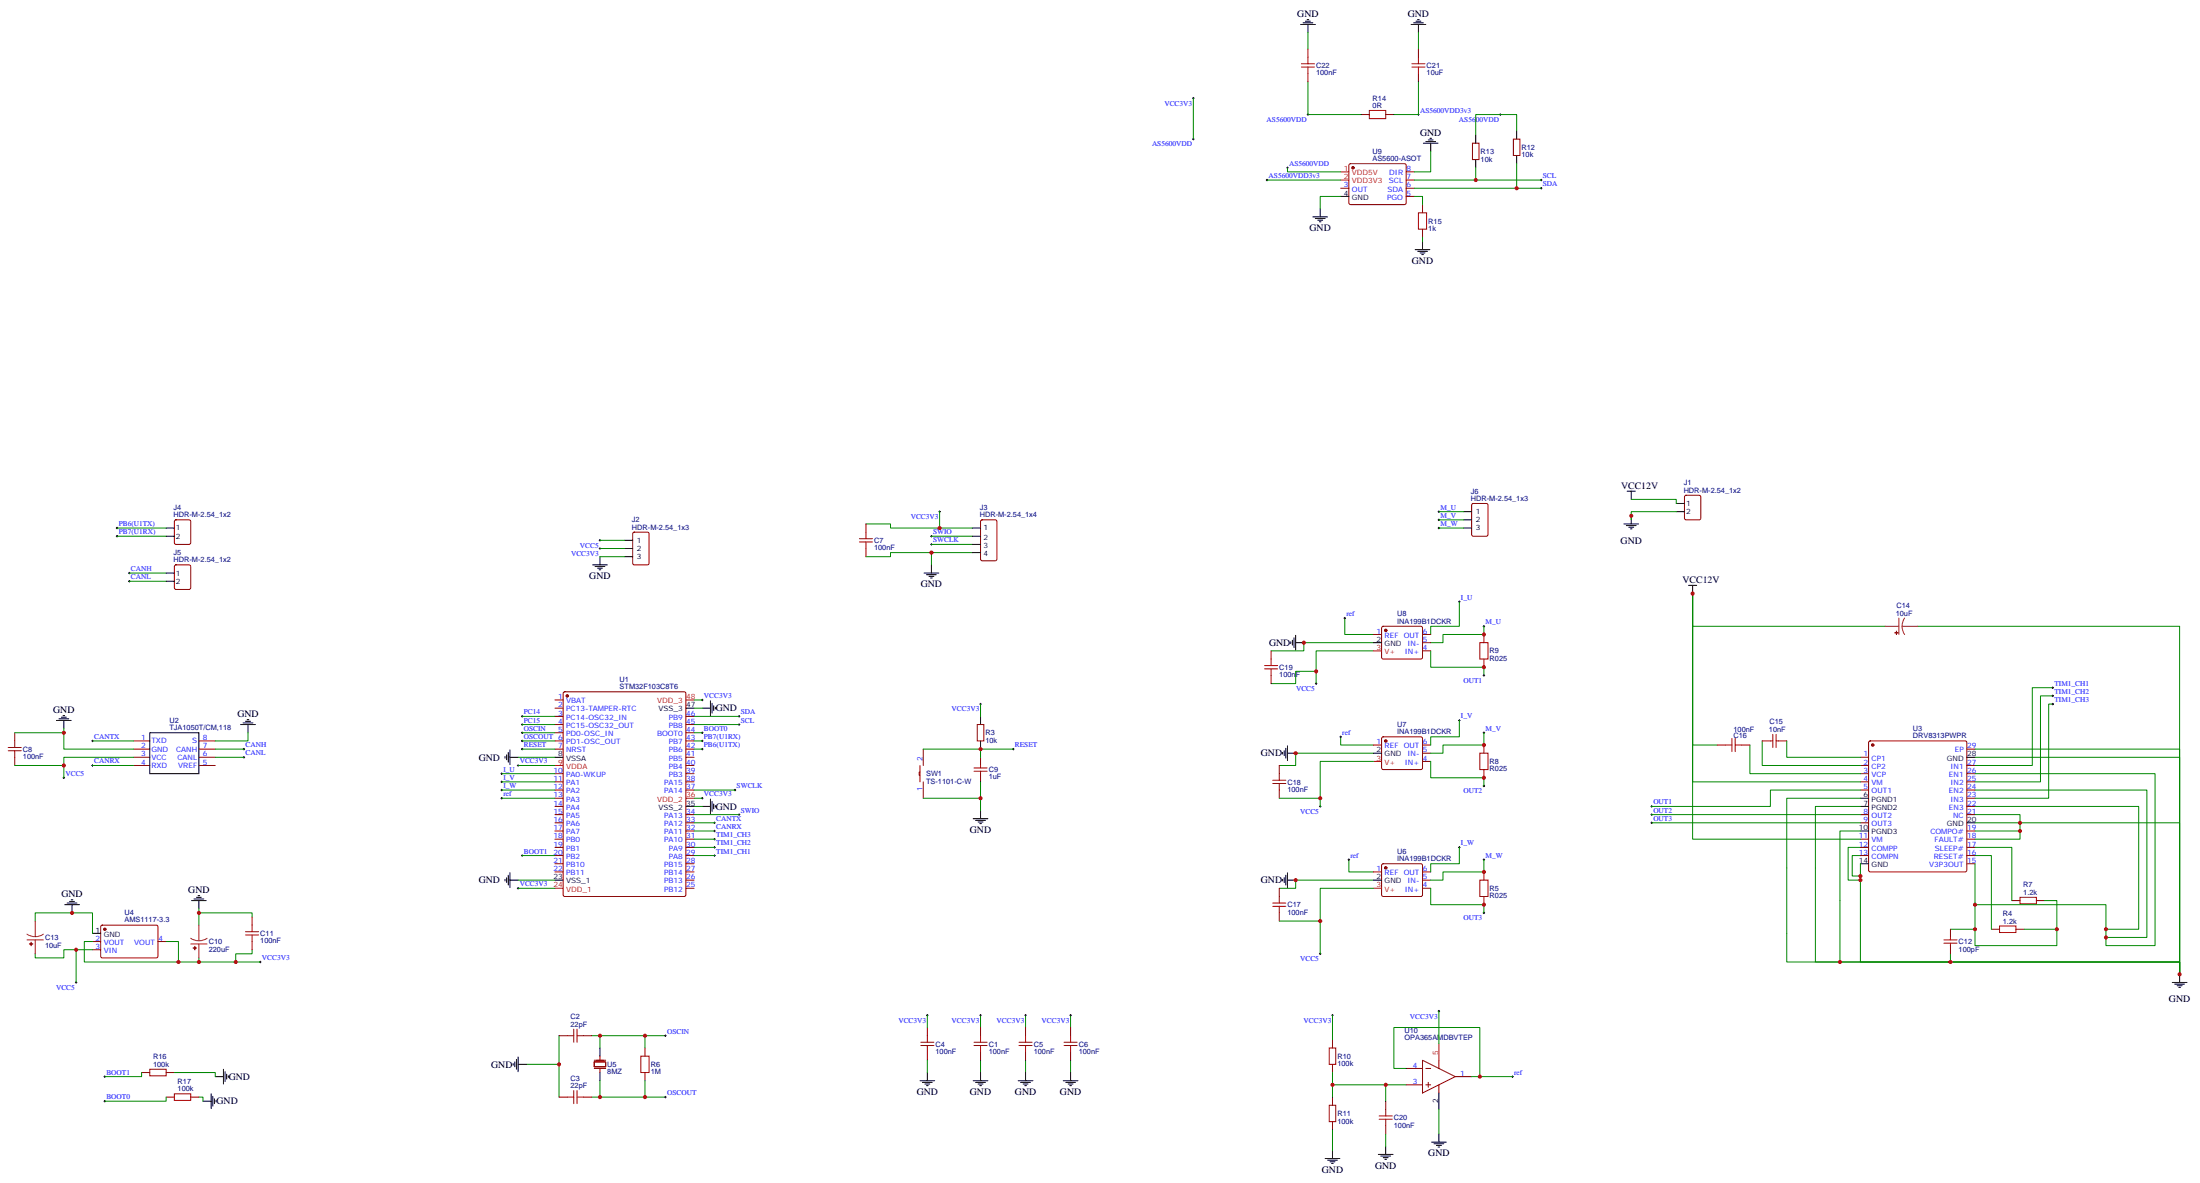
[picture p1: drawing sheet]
<svg xmlns="http://www.w3.org/2000/svg" width="948mm" height="510mm" viewBox="0 0 948 510" stroke-linecap="round" stroke-linejoin="round" font-family="sans-serif">
<g fill="none" stroke="#008700" stroke-width=".43">
<path d="M563.7 14.1v7M611.4 14.1v7M563.7 35.2v14.2h23M611.4 35.2v14.2h-10.6M514.3 42.3v17.6M653.7 56.4v-7h-17.6v8.8M546.1 77.6h31.7M554.9 72.3v1.7h22.9M616.7 65.2v8.8h-7.1M636.1 72.3v5.3h-26.5M636.1 77.6h28.2M653.7 70.5v10.6h-44.1"/>
<path d="M577.8 84.6h-8.8v5.3M609.6 84.6h3.5v3.6M653.7 81.1h10.6M613.1 102.3v1.7M703.1 215.2h19.4v1.7M50.4 231h21.2M50.4 227.5h21.2M258.6 232.8h10.6M258.6 236.3h10.6M258.6 239.9h10.6M373.2 225.7h10.6v1.8h35.3M401.5 234.6h17.6"/>
<path d="M401.5 231h17.6M401.5 238.1v5.3M405 220.5v7M419.1 238.1h-35.3v1.8h-10.6M620.2 227.5h10.6M620.2 220.5h10.6M620.2 224h10.6M722.5 220.5h-19.4v3.5M55.7 246.9h15.9M55.7 250.4h15.9M629 259.3v10.5h-12.3v3.6M729.5 255.7v14.1h82.9"/>
<path d="M729.5 255.7v81.2h72.4M729.5 255.7v105.9h72.4M729.5 255.7v65.3h10.6M579.6 266.3v7.1h12.4M592 276.9h-30v3.5h-14.1M639.6 269.8v3.6h-17.7v3.5h-5.2M826.6 269.8h112.8v150M567.3 289.2h-8.9v5.3h-10.5M592 280.4h-24.7v14.1M616.7 280.4v7.1h22.9v3.5M884.8 296.3h-8.9v33.5h-24.6M884.8 299.8h-5.3v37.1h-28.2"/>
<path d="M6.3 315.7h21.2M27.5 313.9v8.9h30M39.9 319.2h17.6M106.9 315.7v3.5h-14.1M225.1 308.6h14.1M225.1 312.2h14.1M225.1 315.7h14.1M225.1 319.2h14.1M299.2 308.6h19.4M299.2 312.2h19.4M299.2 315.7h3.5M299.2 319.2h3.5"/>
<path d="M299.2 301.6h3.5M299.2 305.1h3.5M422.6 303.4v5.2M577.8 317.5v3.5h14.2M629 310.4v7.1h-12.3v3.5M639.6 315.7v5.3h-17.7v3.5h-5.2M759.5 319.2v10.6h42.4M770.1 319.2v7.1h31.8M884.8 303.4h-1.8v40.5h-31.7M6.3 329.8h21.2M39.9 329.8h17.6M57.5 326.3h-30v8.8"/>
<path d="M92.8 326.3h12.3M92.8 322.8h12.3M216.3 336.9h22.9M216.3 333.3h22.9M223.3 329.8h15.9M223.3 326.3h15.9M225.1 322.8h14.1M299.2 322.8h3.5M397.9 322.8h24.7v3.5M422.6 336.9v7M422.6 322.8h14.1M592 324.5h-33.6v5.3h-7"/>
<path d="M592 328h-23v15.9h-17.6M616.7 328v7.1h22.9v3.5M754.2 321v12.3h47.7M851.3 333.3h77.6v74.1h-21.2v-3.5M851.3 322.8h88.1v97M851.3 326.3h88.1v93.5M216.3 343.9h22.9M216.3 340.4h22.9M299.2 343.9h3.5M299.2 347.5h3.5M299.2 351h19.4M299.2 340.4h17.6"/>
<path d="M299.2 354.5h8.8M299.2 358h8.8M397.9 343.9h24.7v5.3M569 343.9v3.6M711.9 351h90M711.9 354.5h90M801.9 358h-8.9v56.5M801.9 340.4h-38.8v7.1h-51.2M801.9 343.9h-31.8v70.6h169.3v5.3M801.9 347.5h-19.4v67h156.9v5.3M851.3 347.5h70.5v52.9h-14.1M851.3 340.4h74v63.5h-17.6v-14.1h-56.4"/>
<path d="M851.3 354.5h88.1v65.3M851.3 351h19.4v7h-19.4M870.7 358v3.6h-19.4M223.3 379.2h15.9M225.1 368.6h14.1M299.2 368.6h8.8M299.2 365.1h8.8M299.2 361.6h8.8M581.4 370.4v5.3h10.6M592 379.2h-33.6v3.5h-7M629 365.1v7h-12.3v3.6M639.6 370.4v5.3h-17.7v3.5h-5.2"/>
<path d="M801.9 368.6h-3.6v8.8h3.6M801.9 365.1h-5.3v14.1h5.3M801.9 372.1v42.4h137.5v5.3M851.3 372.1v35.3h35.2v-19.4h-5.3M851.3 365.1h15.8v22.9M851.3 368.6h7v31.8M15.2 396.8v-3.5h24.7v8.8M85.7 393.3h23v1.8M85.7 391.5v7.1M223.3 382.7h15.9M569 396.8v14.2M592 382.7h-23v14.1h-17.6"/>
<path d="M616.7 382.7v7.1h22.9v3.5M32.8 409.2h-5.3v3.5h-12.3v-1.7M39.9 405.7h-3.6v8.8h40.6v-8.8h-5.3M39.9 409.2h-7.1v14.1M76.9 414.5h35.3M85.7 412.7v1.8M108.7 409.2v1.8h-7.1v3.5M840.7 411v3.5M840.7 400.4h10.6M872.4 400.4h14.1M399.7 437.4v5.3M422.6 437.4v5.3"/>
<path d="M442 437.4v5.3M461.4 437.4v5.3M574.3 437.4v10.6M620.2 435.6v14.2M240.9 446.2v12.4h-14.1M240.9 458.6v14.1M255.1 446.2h3.5M278 446.2v5.3M286.8 446.2h-28.2v5.3M399.7 456.8v5.3M422.6 456.8v5.3M442 456.8v5.3"/>
<path d="M461.4 456.8v5.3M61 462.1v1.8h-15.8M71.6 472.7v1.8h-26.4M75.1 462.1h17.7v1.8M85.7 472.7h1.8v1.8M258.6 465.6v7.1h-3.5M258.6 472.7h28.2M278 465.6v7.1M574.3 462.1v10.6M574.3 467.4h31.8M597.3 467.4v7.1M606.1 460.3h-5.3v-17.6h37v21.2h-3.5"/>
<path d="M620.2 478v10.6M637.8 463.9h14.1M574.3 486.8v8.8M597.3 488.6v5.3"/>
</g>
<g fill="none" stroke="#870000" stroke-width=".43">
<path d="M563.7 21.1v3.6M563.7 31.7v3.5M611.4 21.1v3.6M611.4 31.7v3.5M586.7 49.4h3.5M597.3 49.4h3.5M652.3 59.9h2.8v7.1h-2.8zM581.6 70.7h24.3l.1 17-.6 .5-23.6-.1-.4-.6v-16.3zM606.1 77.6h3.5M606.1 74h3.5M634.6 61.7h2.9v7.1h-2.9zM577.8 81.1h3.6"/>
<path d="M606.1 81.1h3.5M606.1 84.6h3.5M613.1 88.2v3.5M613.1 98.7v3.6M634.5 217.1l6.1-.2 .7 .5v12.9l-.4 .7h-5.9l-.7-.4v-13zM726.3 213.6l6.1-.2 .6 .4 .1 9.5-.5 .6-5.9 .1-.6-.5-.1-9.4zM75.4 224.2l6.1-.2 .6 .4 .1 9.5-.5 .6-5.9 .1-.6-.5-.1-9.4zM272.9 229.5l6.1-.2 .7 .4 .1 13-.5 .6-5.9 .1-.6-.5-.1-12.9zM373.2 225.7v3.6M373.2 236.3v3.6M422.9 224.2l6.1-.2 .6 .4 .1 16.5-.5 .7h-5.9l-.6-.4-.1-16.5zM75.4 243.6l6.1-.2 .6 .4 .1 9.5-.5 .6-5.9 .1-.6-.5-.1-9.4z"/>
<path d="M592 273.4h3.5M595.7 270h17.2l.2 13.2-.2 .5-16.7 .3-.5-.3-.2-13.2zM613.1 273.4h3.6M613.1 276.9h3.6M639.6 273.4v3.5M242.9 298.3l52-.2 .7 .4v87.1l-.4 .6-51.8 .1-.6-.5-.1-87zM547.9 280.4v3.6M547.9 291v3.5M613.1 280.4h3.6M639.6 284v3.5M6.3 315.7v3.5M57.5 319.2h7.1"/>
<path d="M85.7 319.2h7.1M239.2 301.6h3.5M239.2 305.1h3.5M239.2 308.6h3.5M239.2 312.2h3.5M239.2 315.7h3.5M239.2 319.2h3.5M295.6 308.6h3.6M295.6 312.2h3.6M295.6 315.7h3.6M295.6 319.2h3.6M421.2 312.2h2.8v7h-2.8z"/>
<path d="M595.7 317.7h17.2l.2 13.2-.2 .5-16.7 .2-.5-.3-.2-13.1zM759.5 319.2h3.6M766.6 319.2h3.5M805.6 319.4h41.9l.2 55.6-.2 .5-41.4 .2-.5-.3-.2-55.5zM6.3 326.3v3.5M57.5 322.8h7.1M57.5 329.8h7.1M57.5 326.3h7.1M85.7 322.8h7.1M85.7 329.8h7.1M85.7 326.3h7.1M239.2 322.8h3.5"/>
<path d="M239.2 333.3h3.5M239.2 336.9h3.5M295.6 322.8h3.6M295.6 333.3h3.6M295.6 336.9h3.6M295.6 329.8h3.6M295.6 326.3h3.6M396.5 332.6h-.3v1.4h.3M396.5 329.8v7.1M397.9 322.8v7M397.9 336.9v7M422.6 326.3v3.5"/>
<path d="M422.6 333.3v3.6M551.4 329.8v3.5M592 321h3.5M613.1 321h3.6M613.1 328h3.6M613.1 324.5h3.6M639.6 321v3.5M639.6 331.6v3.5M740.1 321h3.6M750.7 321h3.5M801.9 333.3h3.5M801.9 336.9h3.5"/>
<path d="M801.9 329.8h3.5M801.9 326.3h3.5M847.7 322.8h3.6M847.7 333.3h3.6M847.7 336.9h3.6M847.7 329.8h3.6M239.2 340.4h3.5M239.2 343.9h3.5M239.2 347.5h3.5M239.2 351h3.5M239.2 354.5h3.5M239.2 358h3.5"/>
<path d="M295.6 340.4h3.6M295.6 351h3.6M295.6 354.5h3.6M295.6 358h3.6M551.4 340.4v3.5M801.9 340.4h3.5M801.9 351h3.5M801.9 354.5h3.5M847.7 340.4h3.6M847.7 343.9h3.6M847.7 347.5h3.6M847.7 351h3.6"/>
<path d="M847.7 358h3.6M239.2 361.6h3.5M239.2 365.1h3.5M239.2 368.6h3.5M239.2 372.1h3.5M239.2 375.7h3.5M295.6 361.6h3.6M295.6 365.1h3.6M295.6 368.6h3.6M295.6 372.1h3.6M295.6 375.7h3.6M295.6 379.2h3.6"/>
<path d="M592 375.7h3.5M595.7 372.4h17.2l.2 13.2-.2 .4-16.7 .3-.5-.3-.2-13.1zM613.1 375.7h3.6M613.1 379.2h3.6M639.6 375.7v3.5M801.9 361.6h3.5M801.9 365.1h3.5M801.9 368.6h3.5M847.7 361.6h3.6M847.7 365.1h3.6M847.7 368.6h3.6M847.7 372.1h3.6"/>
<path d="M43.6 398.8l24.1-.1 .4 .6-.1 13-.6 .4-23.6-.1-.4-.6v-12.7zM108.7 395.1v3.5M295.6 382.7h3.6M551.4 382.7v3.6M551.4 393.3v3.5M613.1 382.7h3.6M639.6 386.3v3.5M867.1 388h3.6M877.7 388h3.5M39.9 405.7h3.5M39.9 409.2h3.5M68.1 405.7h3.5"/>
<path d="M108.7 405.7v3.5M840.7 400.4v3.5M840.7 407.4v3.6M858.3 400.4h3.5M868.9 400.4h3.5M240.9 446.2h3.6M251.5 446.2h3.6M256.1 457.5h5v2.1h-5zM256.1 456.8h5M258.6 455v1.8M278 451.5v3.5M399.7 442.7v3.5"/>
<path d="M399.7 453.3v3.5M422.6 442.7v3.5M422.6 453.3v3.5M442 442.7v3.5M442 453.3v3.5M461.4 442.7v3.5M461.4 453.3v3.5M574.3 448v3.5M574.3 458.6v3.5M613.1 456.8l14.1 7.1-14.1 7zM620.2 456.8v3.5M61 462.1h3.6"/>
<path d="M71.6 472.7h3.5M71.6 462.1h3.5M82.2 472.7h3.5M240.9 472.7h3.6M251.5 472.7h3.6M256.1 460.3h5M258.6 460.3v1.8M278 462.1v3.5M574.3 472.7v3.5M597.3 474.5v3.5M606.1 460.3h7M606.1 467.4h7"/>
<path d="M614.5 460.3h2.2M614.5 467.4h2.2M615.6 466.3v2.2M620.2 467.4v3.5M627.2 463.9h7.1M574.3 483.3v3.5M597.3 485v3.6"/>
</g>
<g fill="#870000" stroke="#870000" stroke-width=".43">
<circle cx="244.5" cy="299.8" r=".53"/>
<circle cx="45.2" cy="400.4" r=".53"/>
<circle cx="807.2" cy="321" r=".53"/>
<circle cx="597.3" cy="373.9" r=".53"/>
<circle cx="597.3" cy="319.2" r=".53"/>
<circle cx="597.3" cy="271.6" r=".53"/>
<circle cx="583.1" cy="72.3" r=".53"/>
</g>
<g fill="none" stroke="#000" stroke-width=".43">
<path d="M560.6 10.5h6.3M561.6 9.8h4.3M562.7 9.1h2.1M563.4 8.4h.7M563.7 10.5v3.6M608.2 10.5h6.3M609.2 9.8h4.3M610.3 9.1h2.1M611 8.4h.7M611.4 10.5v3.6M514 59.9h.7M514 42.3h.7"/>
<path d="M514.3 41.9v.8M514.3 59.6v.7M563.4 49.4h.7M563.7 49v.7M611 49.4h.7M611.4 49v.7M616.3 59.6h.7M636.1 58.2v3.5M646.3 49.4h.7M646.6 49v.7M653.7 56.4v3.5M545.7 77.6h.8"/>
<path d="M546.1 77.2v.7M554.6 72.3h.7M554.9 71.9v.7M613.5 61.7h6.3M614.5 61h4.3M615.6 60.3h2.1M616.7 61.7v3.5M636.1 68.8v3.5M653.7 67v3.5M663.9 77.6h.7M664.3 77.2v.7M565.9 93.5h6.3"/>
<path d="M566.9 94.2h4.2M568 94.9h2.1M568.7 95.6h.7M569 89.9v3.6M577.8 84.6h3.6M663.9 81.1h.7M664.3 80.8v.7M610 107.6h6.3M611 108.3h4.2M612.1 109h2.1M612.8 109.7h.7M613.1 104v3.6"/>
<path d="M701.3 211.6h3.5M703.1 211.6v3.6M722.5 216.9h3.5M50.1 231h.7M50.1 227.5h.7M50.4 227.2v.7M50.4 230.7v.7M71.6 231h3.5M71.6 227.5h3.5M258.2 232.8h.7M258.2 236.3h.7M258.6 232.4v.8"/>
<path d="M258.6 236v.7M258.6 239.9v3.5M269.2 239.9h3.5M269.2 232.8h3.5M269.2 236.3h3.5M401.1 234.6h.7M401.1 231h.7M401.5 230.7v.7M401.5 234.2v.7M404.6 220.5h.7M405 220.1v.7M419.1 234.6h3.5"/>
<path d="M419.1 231h3.5M419.1 227.5h3.5M419.1 238.1h3.5M619.8 220.5h.7M619.8 227.5h.7M619.8 224h.7M620.2 220.1v.7M620.2 223.6v.7M620.2 227.2v.7M630.8 220.5h3.5M630.8 227.5h3.5M630.8 224h3.5"/>
<path d="M699.9 225.7h6.4M701 226.4h4.2M702 227.2h2.1M702.7 227.9h.7M703.1 222.2v3.5M722.5 220.5h3.5M55.4 246.9h.7M55.4 250.4h.7M55.7 246.6v.7M55.7 250.1v.7M71.6 246.9h3.5M71.6 250.4h3.5"/>
<path d="M255.4 243.4h6.4M256.5 244.1h4.2M257.5 244.8h2.1M258.2 245.5h.7M398.3 246.9h6.3M399.3 247.6h4.3M400.4 248.3h2.1M401.1 249h.7M401.5 243.4v3.5M628.6 259.3h.8M629 258.9v.7M727.8 252.2h3.5"/>
<path d="M729.5 252.2v3.5M556.3 276.5v.7M557 275.8v2.2M557.7 274.8v4.2M558.4 276.9h3.6M558.4 273.7v6.4M579.3 266.3h.7M579.6 266v.7M592 276.9h3.5M639.2 269.8h.7M639.6 269.5v.7M566.9 294.5h.7"/>
<path d="M567.3 294.2v.7M639.2 291h.7M639.6 290.7v.7M884.4 299.8h.7M884.4 296.3h.7M884.8 295.9v.8M884.8 299.5v.7M24.3 310.4h6.4M25.4 309.7h4.2M26.5 309h2.1M27.2 308.3h.7M27.5 310.4v3.5"/>
<path d="M39.5 319.2h.7M39.9 318.9v.7M64.6 315.7h21.1v17.6h-21.1zM103.7 312.2h6.4M104.8 311.5h4.2M105.8 310.8h2.1M106.5 310.1h.7M106.9 312.2v3.5M224.7 308.6h.7M224.7 312.2h.7M224.7 315.7h.7M224.7 319.2h.7"/>
<path d="M225.1 308.3v.7M225.1 311.8v.7M225.1 315.3v.8M225.1 318.9v.7M295.6 305.1h3.6M302.3 315.7h.7M302.3 319.2h.7M302.3 301.6h.7M302.7 305.1h3.5M302.7 301.2v.7M302.7 315.3v.8M302.7 318.9v.7"/>
<path d="M306.2 301.9v6.4M306.9 303v4.2M307.6 304.1v2.1M308.3 304.8v.7M318.2 308.6h.7M318.2 312.2h.7M318.6 308.3v.7M318.6 311.8v.7M422.3 303.4h.7M422.6 303v.7M422.6 308.6v3.6M422.6 319.2v3.6"/>
<path d="M577.5 317.5h.7M577.8 317.1v.7M628.6 310.4h.8M629 310.1v.7M639.2 315.7h.7M639.6 315.3v.8M884.4 303.4h.7M884.8 303v.7M27.2 335.1h.7M27.5 334.8v.7M39.5 329.8h.7M39.9 329.5v.7"/>
<path d="M104.8 326.3h.7M104.8 322.8h.7M105.1 322.4v.7M105.1 325.9v.7M215.9 333.3h.7M215.9 336.9h.7M216.3 333v.7M216.3 336.5v.7M217.7 325.9v.7M218.4 325.2v2.1M219.1 324.2v4.2M219.8 326.3h3.5"/>
<path d="M219.8 323.1v6.4M223 329.8h.7M223.3 329.5v.7M224.7 322.8h.7M225.1 322.4v.7M239.2 326.3h3.5M302.3 322.8h.7M302.7 322.4v.7M436.4 322.8h.7M436.7 322.4v.7M552.8 324.2v.7M553.5 323.5v2.1"/>
<path d="M554.2 322.4v4.2M554.9 321.3v6.4M554.9 324.5h3.5M592 324.5h3.5M639.2 338.6h.7M639.6 338.3v.7M847.7 326.3h3.6M215.9 343.9h.7M215.9 340.4h.7M216.3 340v.7M216.3 343.6v.7M295.6 347.5h3.6"/>
<path d="M302.3 343.9h.7M302.7 347.5h3.5M302.7 343.6v.7M306.2 344.3v6.3M306.9 345.3v4.3M307.6 346.4v2.1M307.6 358h.7M307.6 354.5h.7M308 354.2v.7M308 357.7v.7M308.3 347.1v.7M316.4 340.4h.7"/>
<path d="M316.8 340v.7M318.2 351h.7M318.6 350.6v.7M419.5 352.7h6.3M420.5 353.4h4.2M421.6 354.2h2.1M422.3 354.9h.7M422.6 349.2v3.5M568.7 347.5h.7M569 347.1v.7M711.6 347.5h.7M711.6 351h.7"/>
<path d="M711.6 354.5h.7M711.9 347.1v.7M711.9 350.6v.7M711.9 354.2v.7M801.9 347.5h3.5M801.9 343.9h3.5M801.9 358h3.5M847.7 354.5h3.6M217.7 378.8v.8M218.4 378.1v2.2M219.1 377.1v4.2M219.8 379.2h3.5"/>
<path d="M219.8 376v6.4M224.7 368.6h.7M225.1 368.3v.7M239.2 379.2h3.5M307.6 368.6h.7M307.6 365.1h.7M307.6 361.6h.7M308 361.2v.7M308 364.7v.7M308 368.3v.7M552.8 378.8v.8M553.5 378.1v2.2"/>
<path d="M554.2 377.1v4.2M554.9 379.2h3.5M554.9 376v6.4M581 370.4h.7M581.4 370v.7M592 379.2h3.5M628.6 365.1h.8M629 364.7v.7M639.2 370.4h.7M639.6 370v.7M801.9 372.1h3.5M27.9 389.8h6.3"/>
<path d="M28.9 389.1h4.3M30 388.4h2.1M30.7 387.7h.7M31 389.8v3.5M82.5 388h6.4M83.6 387.3h4.2M84.7 386.6h2.1M85.4 385.9h.7M85.7 388v3.5M223 382.7h.7M223.3 382.4v.7M639.2 393.3h.7"/>
<path d="M639.6 393v.7M39.9 402.1h3.5M111.8 414.5h.7M112.2 414.1v.7M568.7 411h.7M569 410.6v.7M939.4 419.8v3.5M32.5 423.3h.7M32.8 422.9v.8M399.3 437.4h.7M399.7 437.1v.7M422.3 437.4h.7"/>
<path d="M422.6 437.1v.7M441.7 437.4h.7M442 437.1v.7M461.1 437.4h.7M461.4 437.1v.7M574 437.4h.7M574.3 437.1v.7M619.8 435.6h.7M620.2 435.3v.7M936.3 423.3h6.3M937.3 424h4.3M938.4 424.7h2.1"/>
<path d="M939.1 425.4h.7M221.2 458.2v.7M221.9 457.5v2.1M222.6 456.5v4.2M223.3 455.4v6.4M223.3 458.6h3.5M258.6 451.5v3.5M286.5 446.2h.7M286.8 445.9v.7M44.8 463.9h.7M44.8 474.5h.7M45.2 463.5v.7"/>
<path d="M45.2 474.1v.7M87.5 474.5h3.5M91 471.3v6.3M91.7 472.3v4.3M92.4 473.4v2.1M92.8 463.9h3.5M93.1 474.1v.7M96.3 460.7v6.3M97 461.8v4.2M97.7 462.8v2.1M98.4 463.5v.7M258.6 462.1v3.5"/>
<path d="M286.5 472.7h.7M286.8 472.3v.7M396.5 465.6h6.4M397.6 466.3h4.2M398.6 467h2.2M399.3 467.7h.7M399.7 462.1v3.5M419.5 465.6h6.3M420.5 466.3h4.2M421.6 467h2.1M422.3 467.7h.7M422.6 462.1v3.5"/>
<path d="M438.9 465.6h6.3M439.9 466.3h4.2M441 467h2.1M441.7 467.7h.7M442 462.1v3.5M458.3 465.6h6.3M459.3 466.3h4.2M460.4 467h2.1M461.1 467.7h.7M461.4 462.1v3.5M620.2 470.9v7.1M651.6 463.9h.7"/>
<path d="M651.9 463.5v.7M571.1 499.1h6.4M572.2 499.9h4.2M574.3 495.6v3.5M594.1 497.4h6.3M595.1 498.1h4.3M596.2 498.8h2.1M596.9 499.5h.7M597.3 493.9v3.5M617 492.1h6.4M618.1 492.8h4.2M619.1 493.5h2.1"/>
<path d="M619.8 494.2h.7M620.2 488.6v3.5M573.3 500.6h2.1M574 501.3h.7"/>
</g>
<path d="M577.8 74h3.6M577.8 77.6h3.6M592 280.4h3.5M295.6 301.6h3.6M239.2 329.8h3.5M592 328h3.5M295.6 343.9h3.6M239.2 382.7h3.5M592 382.7h3.5M620.2 449.8v7" fill="none" stroke="#f00" stroke-width=".43"/>
<g fill="none" stroke="#a10000" stroke-width=".43">
<path d="M560.9 28.9h5.7M560.9 27.5h5.7M563.7 24.7v2.8M563.7 28.9v2.8M608.5 28.9h5.7M608.5 27.5h5.7M611.4 24.7v2.8M611.4 28.9v2.8M590.2 47.6h7.1v3.5h-7.1zM611.4 91.7h3.5v7h-3.5zM370.4 233.5h5.7M370.4 232.1h5.7"/>
<path d="M373.2 229.3v2.8M373.2 233.5v2.8M637.8 276.9h3.5v7.1h-3.5zM545 288.2h5.7M545 286.8h5.7M547.9 284v2.8M547.9 288.2v2.8M6.3 319.2v2.9M746.5 318.2v5.6M747.9 318.2v5.6M763.1 319.2h1M764.1 316.4v5.7"/>
<path d="M765.5 316.4v5.7M765.5 319.2h1.1M3.5 323.5h5.7M3.5 322.1h5.7M6.3 323.5v2.8M419.8 330.9h5.6M419.8 332.3h5.6M422.6 329.8v1.1M422.6 332.3v1M548.6 337.6h5.6M548.6 336.2h5.6M551.4 333.3v2.9"/>
<path d="M551.4 337.6v2.8M637.8 324.5h3.5v7.1h-3.5zM743.7 321h2.8M747.9 321h2.8M637.8 379.2h3.5v7.1h-3.5zM108.7 398.6v2.8M548.6 390.5h5.6M548.6 389.1h5.6M551.4 386.3v2.8M551.4 390.5v2.8M861.8 399h7.1v2.8h-7.1zM870.7 386.6h7v2.8h-7z"/>
<path d="M105.8 402.8h5.7M105.8 401.4h5.7M108.7 402.8v2.9M837.8 405h5.7M837.8 406.4h5.7M840.7 403.9v1.1M840.7 406.4v1M244.5 446.2h2.8M247.3 443.4v5.7M248.7 446.2h2.8M248.7 443.4v5.7M276.2 455h3.6v7.1h-3.6z"/>
<path d="M396.9 450.5h5.6M396.9 449.1h5.6M399.7 446.2v2.9M399.7 450.5v2.8M419.8 450.5h5.6M419.8 449.1h5.6M422.6 446.2v2.9M422.6 450.5v2.8M439.2 450.5h5.7M439.2 449.1h5.7M442 446.2v2.9M442 450.5v2.8"/>
<path d="M458.6 450.5h5.7M458.6 449.1h5.7M461.4 446.2v2.9M461.4 450.5v2.8M572.9 451.5h2.8v7.1h-2.8zM64.6 460.7h7v2.8h-7zM75.1 471.3h7.1v2.8h-7.1zM244.5 472.7h2.8M247.3 469.9v5.6M248.7 469.9v5.6M248.7 472.7h2.8M572.9 476.2h2.8v7.1h-2.8z"/>
<path d="M597.3 478v2.8M594.4 482.2h5.7M594.4 480.8h5.7M597.3 482.2v2.8"/>
</g>
<g fill="none" stroke="#8c2424" stroke-width=".43">
<path d="M812.4 269.8h6M818.4 266.3v7.1M819.9 269.8l.2 1.9 .8 1.7M819.9 269.8h6.7M820.9 266.3l-.8 1.7-.2 1.8M15.2 396.8v6.7M85.7 398.6v6.7M11.6 402.5l1.7 .8 1.9 .2M11.6 405h7.1M15.2 405v6M18.7 402.5l-1.7 .8-1.8 .2M82.2 404.2l1.7 .9 1.8 .2"/>
<path d="M82.2 406.7h7.1M85.7 406.7v6M89.3 404.2l-1.7 .9-1.9 .2"/>
</g>
<g fill="#8c2424" stroke="#8c2424" stroke-width=".43">
<path d="M12.7 406.7h1.4z"/>
<path d="M13.4 406v1.4z"/>
<path d="M83.3 408.4l1.4 .1z"/>
<path d="M84 407.8v1.4z"/>
<path d="M817.4 272v1.4z"/>
<path d="M816.7 272.6l1.4 .1z"/>
</g>
<g fill="#c00">
<circle cx="258.6" cy="446.2" r=".88"/>
<circle cx="258.6" cy="472.7" r=".88"/>
<circle cx="422.6" cy="322.8" r=".88"/>
<circle cx="422.6" cy="343.9" r=".88"/>
<circle cx="76.9" cy="414.5" r=".88"/>
<circle cx="85.7" cy="414.5" r=".88"/>
<circle cx="101.6" cy="414.5" r=".88"/>
<circle cx="240.9" cy="458.6" r=".88"/>
<circle cx="278" cy="446.2" r=".88"/>
<circle cx="278" cy="472.7" r=".88"/>
<circle cx="27.5" cy="315.7" r=".88"/>
<circle cx="27.5" cy="329.8" r=".88"/>
<circle cx="31" cy="393.3" r=".88"/>
<circle cx="32.8" cy="409.2" r=".88"/>
<circle cx="85.7" cy="393.3" r=".88"/>
<circle cx="801.9" cy="377.4" r=".88"/>
<circle cx="801.9" cy="379.2" r=".88"/>
<circle cx="907.7" cy="400.4" r=".88"/>
<circle cx="851.3" cy="389.8" r=".88"/>
<circle cx="907.7" cy="403.9" r=".88"/>
<circle cx="840.7" cy="414.5" r=".88"/>
<circle cx="851.3" cy="400.4" r=".88"/>
<circle cx="793" cy="414.5" r=".88"/>
<circle cx="729.5" cy="255.7" r=".88"/>
<circle cx="939.4" cy="419.8" r=".88"/>
<circle cx="886.5" cy="400.4" r=".88"/>
<circle cx="558.4" cy="379.2" r=".88"/>
<circle cx="558.4" cy="324.5" r=".88"/>
<circle cx="562" cy="276.9" r=".88"/>
<circle cx="567.3" cy="289.2" r=".88"/>
<circle cx="639.6" cy="375.7" r=".88"/>
<circle cx="639.6" cy="321" r=".88"/>
<circle cx="639.6" cy="273.4" r=".88"/>
<circle cx="639.6" cy="389.8" r=".88"/>
<circle cx="639.6" cy="335.1" r=".88"/>
<circle cx="639.6" cy="287.5" r=".88"/>
<circle cx="569" cy="343.9" r=".88"/>
<circle cx="569" cy="396.8" r=".88"/>
<circle cx="574.3" cy="467.4" r=".88"/>
<circle cx="597.3" cy="467.4" r=".88"/>
<circle cx="637.8" cy="463.9" r=".88"/>
<circle cx="401.5" cy="238.1" r=".88"/>
<circle cx="405" cy="227.5" r=".88"/>
<circle cx="703.1" cy="222.2" r=".88"/>
<circle cx="636.1" cy="77.6" r=".88"/>
<circle cx="653.7" cy="81.1" r=".88"/>
<circle cx="870.7" cy="354.5" r=".88"/>
<circle cx="870.7" cy="358" r=".88"/>
</g>
<g font-size="4.2">
<text x="559.2" y="7.2">GND</text>
<text x="606.8" y="7.2">GND</text>
<text x="612.1" y="58.5">GND</text>
<text x="564.4" y="99.4">GND</text>
<text x="608.5" y="113.6">GND</text>
<text x="698.7" y="210.5">VCC12V</text>
<text x="698.5" y="234.2">GND</text>
<text x="254" y="249.5">GND</text>
<text x="725.2" y="251.1">VCC12V</text>
<text x="396.9" y="252.9">GND</text>
<text x="547" y="278.3">GND</text>
<text x="22.9" y="307.2">GND</text>
<text x="102.3" y="309">GND</text>
<text x="308.5" y="306.5">GND</text>
<text x="206.4" y="327.7">GND</text>
<text x="543.5" y="325.9">GND</text>
<text x="308.5" y="348.9">GND</text>
<text x="418" y="358.7">GND</text>
<text x="206.4" y="380.6">GND</text>
<text x="543.5" y="380.6">GND</text>
<text x="26.5" y="386.6">GND</text>
<text x="81.1" y="384.8">GND</text>
<text x="934.9" y="431.7">GND</text>
<text x="211.7" y="460">GND</text>
<text x="98.6" y="465.3">GND</text>
<text x="395.1" y="471.7">GND</text>
<text x="418" y="471.7">GND</text>
<text x="437.4" y="471.7">GND</text>
<text x="456.8" y="471.7">GND</text>
<text x="93.3" y="475.9">GND</text>
<text x="592.7" y="503.5">GND</text>
<text x="615.6" y="498.2">GND</text>
<text x="569.7" y="505.2">GND</text>
</g>
<g font-size="3.2" fill="#000080">
<text x="567.3" y="29.4">C22</text>
<text x="614.9" y="29.4">C21</text>
<text x="567.3" y="32.5">100nF</text>
<text x="614.9" y="32.5">10uF</text>
<text x="591.6" y="46.5">0R</text>
<text x="591.6" y="43.4">R14</text>
<text x="655.8" y="64.6">R12</text>
<text x="591.6" y="69.4">AS5600-ASOT</text>
<text x="591.6" y="66.2">U9</text>
<text x="638.2" y="69.6">10k</text>
<text x="638.2" y="66.4">R13</text>
<text x="655.8" y="67.8">10k</text>
<text x="615.6" y="99.5">1k</text>
<text x="615.6" y="96.4">R15</text>
<text x="725.7" y="209.2">J1</text>
<text x="634" y="215.9">HDR-M-2.54_1x3</text>
<text x="634" y="212.6">J6</text>
<text x="725.7" y="212.3">HDR-M-2.54_1x2</text>
<text x="74.8" y="219.7">J4</text>
<text x="422.3" y="219.7">J3</text>
<text x="74.8" y="222.9">HDR-M-2.54_1x2</text>
<text x="272.4" y="225">J2</text>
<text x="422.3" y="222.9">HDR-M-2.54_1x4</text>
<text x="272.4" y="228.2">HDR-M-2.54_1x3</text>
<text x="376.8" y="234">C7</text>
<text x="74.8" y="239.1">J5</text>
<text x="376.8" y="237.1">100nF</text>
<text x="74.8" y="242.3">HDR-M-2.54_1x2</text>
<text x="817.4" y="262">C14</text>
<text x="602.2" y="268.7">INA199B1DCKR</text>
<text x="602.2" y="265.6">U8</text>
<text x="817.1" y="265.3">10uF</text>
<text x="642.1" y="281.5">R9</text>
<text x="642.1" y="284.7">R025</text>
<text x="267.1" y="293.7">U1</text>
<text x="551.4" y="291.8">100nF</text>
<text x="551.4" y="288.6">C19</text>
<text x="267.1" y="296.9">STM32F103C8T6</text>
<text x="73" y="311.3">U2</text>
<text x="73" y="314.5">TJA1050T/CM,118</text>
<text x="424.7" y="316.8">R3</text>
<text x="602.2" y="316.3">INA199B1DCKR</text>
<text x="602.2" y="313.2">U7</text>
<text x="747.2" y="315.3">100nF</text>
<text x="747.2" y="317.8">C16</text>
<text x="762.4" y="315.3">10nF</text>
<text x="762.7" y="312.1">C15</text>
<text x="824.5" y="315">U3</text>
<text x="9.9" y="323.9">C8</text>
<text x="424.7" y="320.1">10k</text>
<text x="824.5" y="318.2">DRV8313PWPR</text>
<text x="9.9" y="327.1">100nF</text>
<text x="642.1" y="329.2">R8</text>
<text x="399.2" y="334.5">SW1</text>
<text x="426.2" y="335.8">1uF</text>
<text x="426.2" y="332.6">C9</text>
<text x="642.1" y="332.4">R025</text>
<text x="399.2" y="337.6">TS-1101-C-W</text>
<text x="554.9" y="341.2">100nF</text>
<text x="554.9" y="338">C18</text>
<text x="602.2" y="371">INA199B1DCKR</text>
<text x="602.2" y="367.9">U6</text>
<text x="642.1" y="383.8">R5</text>
<text x="872.1" y="382.4">R7</text>
<text x="642.1" y="387.1">R025</text>
<text x="872.1" y="385.6">1.2k</text>
<text x="53.6" y="394.2">U4</text>
<text x="554.9" y="394.1">100nF</text>
<text x="554.9" y="390.9">C17</text>
<text x="863.3" y="394.7">R4</text>
<text x="53.6" y="397.4">AMS1117-3.3</text>
<text x="863.3" y="397.9">1.2k</text>
<text x="19.4" y="405">C13</text>
<text x="90" y="406.8">C10</text>
<text x="112.2" y="406.4">100nF</text>
<text x="112.2" y="403.3">C11</text>
<text x="844.2" y="406.8">C12</text>
<text x="19.4" y="408.3">10uF</text>
<text x="90" y="410">220uF</text>
<text x="844.2" y="410">100pF</text>
<text x="245.9" y="442.3">22pF</text>
<text x="245.9" y="439.2">C2</text>
<text x="605.4" y="448">OPA365AMDBVTEP</text>
<text x="605.4" y="445.1">U10</text>
<text x="403.2" y="454.1">100nF</text>
<text x="403.2" y="450.9">C4</text>
<text x="426.2" y="454.1">100nF</text>
<text x="426.2" y="450.9">C1</text>
<text x="445.6" y="454.1">100nF</text>
<text x="445.6" y="450.9">C5</text>
<text x="465" y="454.1">100nF</text>
<text x="465" y="450.9">C6</text>
<text x="66" y="459.6">100k</text>
<text x="66" y="456.4">R16</text>
<text x="261.8" y="459.8">U5</text>
<text x="280.5" y="459.7">R6</text>
<text x="576.4" y="459.4">100k</text>
<text x="576.4" y="456.2">R10</text>
<text x="76.6" y="467">R17</text>
<text x="245.9" y="465.6">C3</text>
<text x="261.8" y="462.9">8MZ</text>
<text x="280.5" y="462.9">1M</text>
<text x="76.6" y="470.2">100k</text>
<text x="245.9" y="468.8">22pF</text>
<text x="576.4" y="484.1">100k</text>
<text x="576.4" y="480.9">R11</text>
<text x="600.8" y="485.8">100nF</text>
<text x="600.8" y="482.7">C20</text>
</g>
<g font-size="3.2" fill="#00f">
<text x="501.9" y="45.5">VCC3V3</text>
<text x="545.9" y="52.5">AS5600VDD</text>
<text x="612.1" y="48.5">AS5600VDD3v3</text>
<text x="628.8" y="52.5">AS5600VDD</text>
<text x="496.5" y="63">AS5600VDD</text>
<text x="555.6" y="71.4">AS5600VDD</text>
<text x="546.8" y="76.7">AS5600VDD3v3</text>
<text x="598.8" y="75.5">DIR</text>
<text x="606.2" y="77.2">7</text>
<text x="606.2" y="73.7">8</text>
<text x="665" y="76.7">SCL</text>
<text x="579.2" y="80.8">3</text>
<text x="582.7" y="82.5">OUT</text>
<text x="598" y="82.5">SDA</text>
<text x="598.6" y="79">SCL</text>
<text x="606.2" y="80.8">6</text>
<text x="665" y="80.2">SDA</text>
<text x="597.9" y="86">PGO</text>
<text x="606.2" y="84.3">5</text>
<text x="620.9" y="219.6">M_U</text>
<text x="51.2" y="226.6">PB6(U1TX)</text>
<text x="392.5" y="223.6">VCC3V3</text>
<text x="620.9" y="223.1">M_V</text>
<text x="620.9" y="226.6">M_W</text>
<text x="51.2" y="230.2">PB7(U1RX)</text>
<text x="402.2" y="233.7">SWCLK</text>
<text x="402.2" y="230.2">SWIO</text>
<text x="246.1" y="239.5">VCC3V3</text>
<text x="249.9" y="235.9">VCC5</text>
<text x="56.4" y="246">CANH</text>
<text x="56.4" y="249.6">CANL</text>
<text x="629.7" y="258.4">I_U</text>
<text x="580.3" y="265.4">ref</text>
<text x="640.3" y="269">M_U</text>
<text x="593.3" y="273">1</text>
<text x="596.8" y="274.8">REF OUT</text>
<text x="613.3" y="273">6</text>
<text x="605.5" y="281.8">IN+</text>
<text x="606.7" y="278.3">IN-</text>
<text x="613.3" y="280.1">4</text>
<text x="613.3" y="276.5">5</text>
<text x="558.6" y="297.6">VCC5</text>
<text x="630.8" y="294.1">OUT1</text>
<text x="885.5" y="298.9">TIM1_CH2</text>
<text x="885.5" y="295.4">TIM1_CH1</text>
<text x="240.5" y="301.2">1</text>
<text x="240.5" y="304.8">2</text>
<text x="244" y="303">VBAT</text>
<text x="303.4" y="300.7">VCC3V3</text>
<text x="885.5" y="302.5">TIM1_CH3</text>
<text x="225.8" y="307.8">PC14</text>
<text x="225.8" y="311.3">PC15</text>
<text x="240.5" y="308.3">3</text>
<text x="240.5" y="311.8">4</text>
<text x="244" y="306.5">PC13-TAMPER-RTC</text>
<text x="244" y="310.1">PC14-OSC32_IN</text>
<text x="288.2" y="310.1">PB9</text>
<text x="295.8" y="311.8">45</text>
<text x="295.8" y="308.3">46</text>
<text x="319.3" y="311.3">SCL</text>
<text x="319.3" y="307.8">SDA</text>
<text x="410.2" y="306.5">VCC3V3</text>
<text x="629.7" y="309.5">I_V</text>
<text x="225.8" y="314.8">OSCIN</text>
<text x="240.5" y="315.3">5</text>
<text x="244" y="313.6">PC15-OSC32_OUT</text>
<text x="244" y="317.1">PD0-OSC_IN</text>
<text x="283.2" y="317.1">BOOT0</text>
<text x="288.2" y="313.6">PB8</text>
<text x="295.8" y="315.3">44</text>
<text x="303.4" y="314.8">BOOT0</text>
<text x="578.6" y="316.6">ref</text>
<text x="640.3" y="314.8">M_V</text>
<text x="40.6" y="318.3">CANTX</text>
<text x="60.8" y="318.9">1</text>
<text x="60.8" y="322.4">2</text>
<text x="65.3" y="320.3">TXD</text>
<text x="65.3" y="323.8">GND</text>
<text x="75.9" y="323.8">CANH</text>
<text x="82.8" y="320.3">S</text>
<text x="87.5" y="322.4">7</text>
<text x="87.5" y="318.9">8</text>
<text x="105.8" y="321.9">CANH</text>
<text x="225.8" y="318.3">OSCOUT 6</text>
<text x="225.8" y="321.9">RESET</text>
<text x="240.5" y="322.4">7</text>
<text x="244" y="320.6">PD1-OSC_OUT</text>
<text x="288.2" y="320.6">PB7</text>
<text x="295.8" y="322.4">42</text>
<text x="295.8" y="318.9">43</text>
<text x="303.4" y="321.9">PB6(U1TX)</text>
<text x="303.4" y="318.3">PB7(U1RX)</text>
<text x="437.4" y="321.9">RESET</text>
<text x="593.3" y="320.6">1</text>
<text x="596.8" y="322.4">REF OUT</text>
<text x="613.3" y="320.6">6</text>
<text x="847.9" y="322.4">29</text>
<text x="40.6" y="328.9">CANRX</text>
<text x="60.8" y="325.9">3</text>
<text x="60.8" y="329.5">4</text>
<text x="65.3" y="327.3">VCC</text>
<text x="76.5" y="327.3">CANL</text>
<text x="87.5" y="329.5">5</text>
<text x="87.5" y="325.9">6</text>
<text x="105.8" y="325.4">CANL</text>
<text x="224" y="328.9">VCC3V3</text>
<text x="244" y="324.2">NRST</text>
<text x="288.2" y="327.7">PB5</text>
<text x="288.2" y="324.2">PB6</text>
<text x="295.8" y="329.5">40</text>
<text x="295.8" y="325.9">41</text>
<text x="397.6" y="328" transform="rotate(-90 397.6 328)">2</text>
<text x="605.5" y="329.5">IN+</text>
<text x="606.7" y="325.9">IN-</text>
<text x="613.3" y="327.7">4</text>
<text x="613.3" y="324.2">5</text>
<text x="803.2" y="325.9">1</text>
<text x="803.2" y="329.5">2</text>
<text x="806.7" y="327.7">CP1</text>
<text x="842.5" y="324.2">EP</text>
<text x="847.9" y="329.5">27</text>
<text x="28.2" y="334.2">VCC5</text>
<text x="65.3" y="330.9">RXD</text>
<text x="76.8" y="330.9">VREF</text>
<text x="217" y="332.5">I_U</text>
<text x="217" y="336">I_V</text>
<text x="238.5" y="333">10</text>
<text x="244" y="334.8">PA0-WKUP</text>
<text x="288.2" y="334.8">PB3</text>
<text x="288.2" y="331.2">PB4</text>
<text x="295.8" y="333">39</text>
<text x="803.2" y="333">3</text>
<text x="806.7" y="331.2">CP2</text>
<text x="806.7" y="334.8">VCP</text>
<text x="840" y="334.8">EN1</text>
<text x="840.7" y="331.2">IN1</text>
<text x="847.9" y="333">26</text>
<text x="217" y="339.5">I_W</text>
<text x="238.5" y="336.5">11</text>
<text x="238.5" y="340">12</text>
<text x="244" y="338.3">PA1</text>
<text x="244" y="341.8">PA2</text>
<text x="286.2" y="341.8">PA14</text>
<text x="286.2" y="338.3">PA15</text>
<text x="295.8" y="340">37</text>
<text x="295.8" y="336.5">38</text>
<text x="317.5" y="339.5">SWCLK</text>
<text x="397.6" y="340.6" transform="rotate(-90 397.6 340.6)">1</text>
<text x="630.8" y="341.7">OUT2</text>
<text x="803.2" y="336.5">4</text>
<text x="803.2" y="340">5</text>
<text x="806.7" y="338.3">VM</text>
<text x="806.7" y="341.8">OUT1</text>
<text x="840" y="341.8">EN2</text>
<text x="840.7" y="338.3">IN2</text>
<text x="847.9" y="340">24</text>
<text x="847.9" y="336.5">25</text>
<text x="217" y="343">ref</text>
<text x="238.5" y="343.6">13</text>
<text x="238.5" y="347.1">14</text>
<text x="244" y="345.3">PA3</text>
<text x="303.4" y="343">VCC3V3</text>
<text x="712.6" y="346.6">OUT1</text>
<text x="840.7" y="345.3">IN3</text>
<text x="847.9" y="347.1">22</text>
<text x="847.9" y="343.6">23</text>
<text x="238.5" y="350.6">15</text>
<text x="244" y="348.9">PA4</text>
<text x="244" y="352.4">PA5</text>
<text x="286.2" y="352.4">PA13</text>
<text x="295.8" y="350.6">34</text>
<text x="308.7" y="353.6">CANTX</text>
<text x="319.3" y="350.1">SWIO</text>
<text x="560.4" y="350.6">VCC5</text>
<text x="712.6" y="353.6">OUT3</text>
<text x="712.6" y="350.1">OUT2</text>
<text x="803.2" y="350.6">8</text>
<text x="806.7" y="352.4">OUT2</text>
<text x="840" y="348.9">EN3</text>
<text x="841.8" y="352.4">NC</text>
<text x="847.9" y="350.6">21</text>
<text x="238.5" y="354.2">16</text>
<text x="238.5" y="357.7">17</text>
<text x="244" y="355.9">PA6</text>
<text x="244" y="359.4">PA7</text>
<text x="286.2" y="359.4">PA11</text>
<text x="286.2" y="355.9">PA12</text>
<text x="295.8" y="357.7">32</text>
<text x="295.8" y="354.2">33</text>
<text x="308.7" y="357.2">CANRX</text>
<text x="803.2" y="354.2">9</text>
<text x="806.7" y="355.9">OUT3</text>
<text x="832" y="359.4">COMPO#</text>
<text x="847.9" y="357.7">19</text>
<text x="238.5" y="361.2">18</text>
<text x="238.5" y="364.7">19</text>
<text x="244" y="363">PB0</text>
<text x="286.2" y="363">PA10</text>
<text x="295.8" y="364.7">30</text>
<text x="295.8" y="361.2">31</text>
<text x="308.7" y="364.2">TIM1_CH2</text>
<text x="308.7" y="360.7">TIM1_CH3</text>
<text x="629.7" y="364.2">I_W</text>
<text x="801.2" y="361.2">11</text>
<text x="801.2" y="364.7">12</text>
<text x="806.7" y="363">VM</text>
<text x="833.8" y="363">FAULT#</text>
<text x="847.9" y="364.7">17</text>
<text x="847.9" y="361.2">18</text>
<text x="225.8" y="367.7">BOOT1</text>
<text x="238.5" y="368.3">20</text>
<text x="238.5" y="371.8">21</text>
<text x="244" y="366.5">PB1</text>
<text x="244" y="370">PB2</text>
<text x="288.2" y="370">PA8</text>
<text x="288.2" y="366.5">PA9</text>
<text x="295.8" y="371.8">28</text>
<text x="295.8" y="368.3">29</text>
<text x="308.7" y="367.7">TIM1_CH1</text>
<text x="582.1" y="369.5">ref</text>
<text x="640.3" y="369.5">M_W</text>
<text x="801.2" y="368.3">13</text>
<text x="806.7" y="366.5">COMPP</text>
<text x="806.7" y="370">COMPN</text>
<text x="833.5" y="370">RESET#</text>
<text x="834" y="366.5">SLEEP#</text>
<text x="847.9" y="371.8">15</text>
<text x="847.9" y="368.3">16</text>
<text x="238.5" y="375.3">22</text>
<text x="244" y="373.6">PB10</text>
<text x="244" y="377.1">PB11</text>
<text x="286.2" y="377.1">PB14</text>
<text x="286.2" y="373.6">PB15</text>
<text x="295.8" y="375.3">27</text>
<text x="593.3" y="375.3">1</text>
<text x="596.8" y="377.1">REF OUT</text>
<text x="613.3" y="375.3">6</text>
<text x="831.5" y="373.6">V3P3OUT</text>
<text x="224" y="381.8">VCC3V3</text>
<text x="286.2" y="380.6">PB13</text>
<text x="295.8" y="382.4">25</text>
<text x="295.8" y="378.8">26</text>
<text x="606.7" y="380.6">IN-</text>
<text x="613.3" y="382.4">4</text>
<text x="613.3" y="378.8">5</text>
<text x="286.2" y="384.1">PB12</text>
<text x="605.5" y="384.1">IN+</text>
<text x="630.8" y="396.4">OUT3</text>
<text x="41.2" y="405.3">2</text>
<text x="44.7" y="407.1">VOUT</text>
<text x="57.8" y="407.1">VOUT</text>
<text x="68.3" y="405.3">4</text>
<text x="41.2" y="408.8">3</text>
<text x="44.7" y="410.6">VIN</text>
<text x="112.9" y="413.6">VCC3V3</text>
<text x="560.4" y="414.1">VCC5</text>
<text x="24.2" y="426.4">VCC5</text>
<text x="387.2" y="440.6">VCC3V3</text>
<text x="410.2" y="440.6">VCC3V3</text>
<text x="429.6" y="440.6">VCC3V3</text>
<text x="449" y="440.6">VCC3V3</text>
<text x="561.9" y="440.6">VCC3V3</text>
<text x="607.7" y="438.8">VCC3V3</text>
<text x="287.5" y="445.3">OSCIN</text>
<text x="609" y="460">4</text>
<text x="45.9" y="463">BOOT1</text>
<text x="609" y="467">3</text>
<text x="629.4" y="463.5">1</text>
<text x="652.6" y="463">ref</text>
<text x="45.9" y="473.6">BOOT0</text>
<text x="287.5" y="471.8">OSCOUT</text>
</g>
<g font-size="3.2" fill="#f00">
<text x="579.2" y="73.7">1</text>
<text x="579.2" y="77.2">2</text>
<text x="582.7" y="75.5">VDD5V</text>
<text x="582.7" y="79">VDD3V3</text>
<text x="593.3" y="280.1">3</text>
<text x="596.8" y="281.8">V+</text>
<text x="283.2" y="303">VDD_3</text>
<text x="295.8" y="301.2">48</text>
<text x="240.5" y="329.5">9</text>
<text x="593.3" y="327.7">3</text>
<text x="596.8" y="329.5">V+</text>
<text x="244" y="331.2">VDDA</text>
<text x="283.2" y="345.3">VDD_2</text>
<text x="295.8" y="343.6">36</text>
<text x="238.5" y="382.4">24</text>
<text x="593.3" y="382.4">3</text>
<text x="244" y="384.1">VDD_1</text>
<text x="596.8" y="384.1">V+</text>
<text x="619.8" y="454.7" transform="rotate(-90 619.8 454.7)">5</text>
</g>
<g font-size="3.2">
<text x="579.2" y="84.3">4</text>
<text x="582.7" y="86">GND</text>
<text x="636.1" y="221.5">1</text>
<text x="726.7" y="218">1</text>
<text x="726.7" y="221.5">2</text>
<text x="636.1" y="225">2</text>
<text x="75.8" y="228.6">1</text>
<text x="75.8" y="232.1">2</text>
<text x="274.5" y="233.9">1</text>
<text x="423.9" y="228.2">1</text>
<text x="423.9" y="232.4">2</text>
<text x="636.1" y="228.6">3</text>
<text x="274.5" y="237.4">2</text>
<text x="423.9" y="236">3</text>
<text x="423.9" y="239.5">4</text>
<text x="274.5" y="240.9">3</text>
<text x="75.8" y="248">1</text>
<text x="75.8" y="251.5">2</text>
<text x="593.3" y="276.5">2</text>
<text x="596.8" y="278.3">GND</text>
<text x="295.8" y="304.8">47</text>
<text x="283.8" y="306.5">VSS_3</text>
<text x="240.5" y="325.9">8</text>
<text x="244" y="327.7">VSSA</text>
<text x="593.3" y="324.2">2</text>
<text x="596.8" y="325.9">GND</text>
<text x="839.1" y="327.7">GND</text>
<text x="847.9" y="325.9">28</text>
<text x="295.8" y="347.1">35</text>
<text x="803.2" y="343.6">6</text>
<text x="803.2" y="347.1">7</text>
<text x="806.7" y="345.3">PGND1</text>
<text x="283.8" y="348.9">VSS_2</text>
<text x="806.7" y="348.9">PGND2</text>
<text x="801.2" y="357.7">10</text>
<text x="806.7" y="359.4">PGND3</text>
<text x="839.1" y="355.9">GND</text>
<text x="847.9" y="354.2">20</text>
<text x="801.2" y="371.8">14</text>
<text x="806.7" y="373.6">GND</text>
<text x="238.5" y="378.8">23</text>
<text x="244" y="380.6">VSS_1</text>
<text x="593.3" y="378.8">2</text>
<text x="596.8" y="380.6">GND</text>
<text x="41.2" y="401.8">1</text>
<text x="44.7" y="403.5">GND</text>
<text x="619.8" y="475.1" transform="rotate(-90 619.8 475.1)">2</text>
</g>
</svg>
